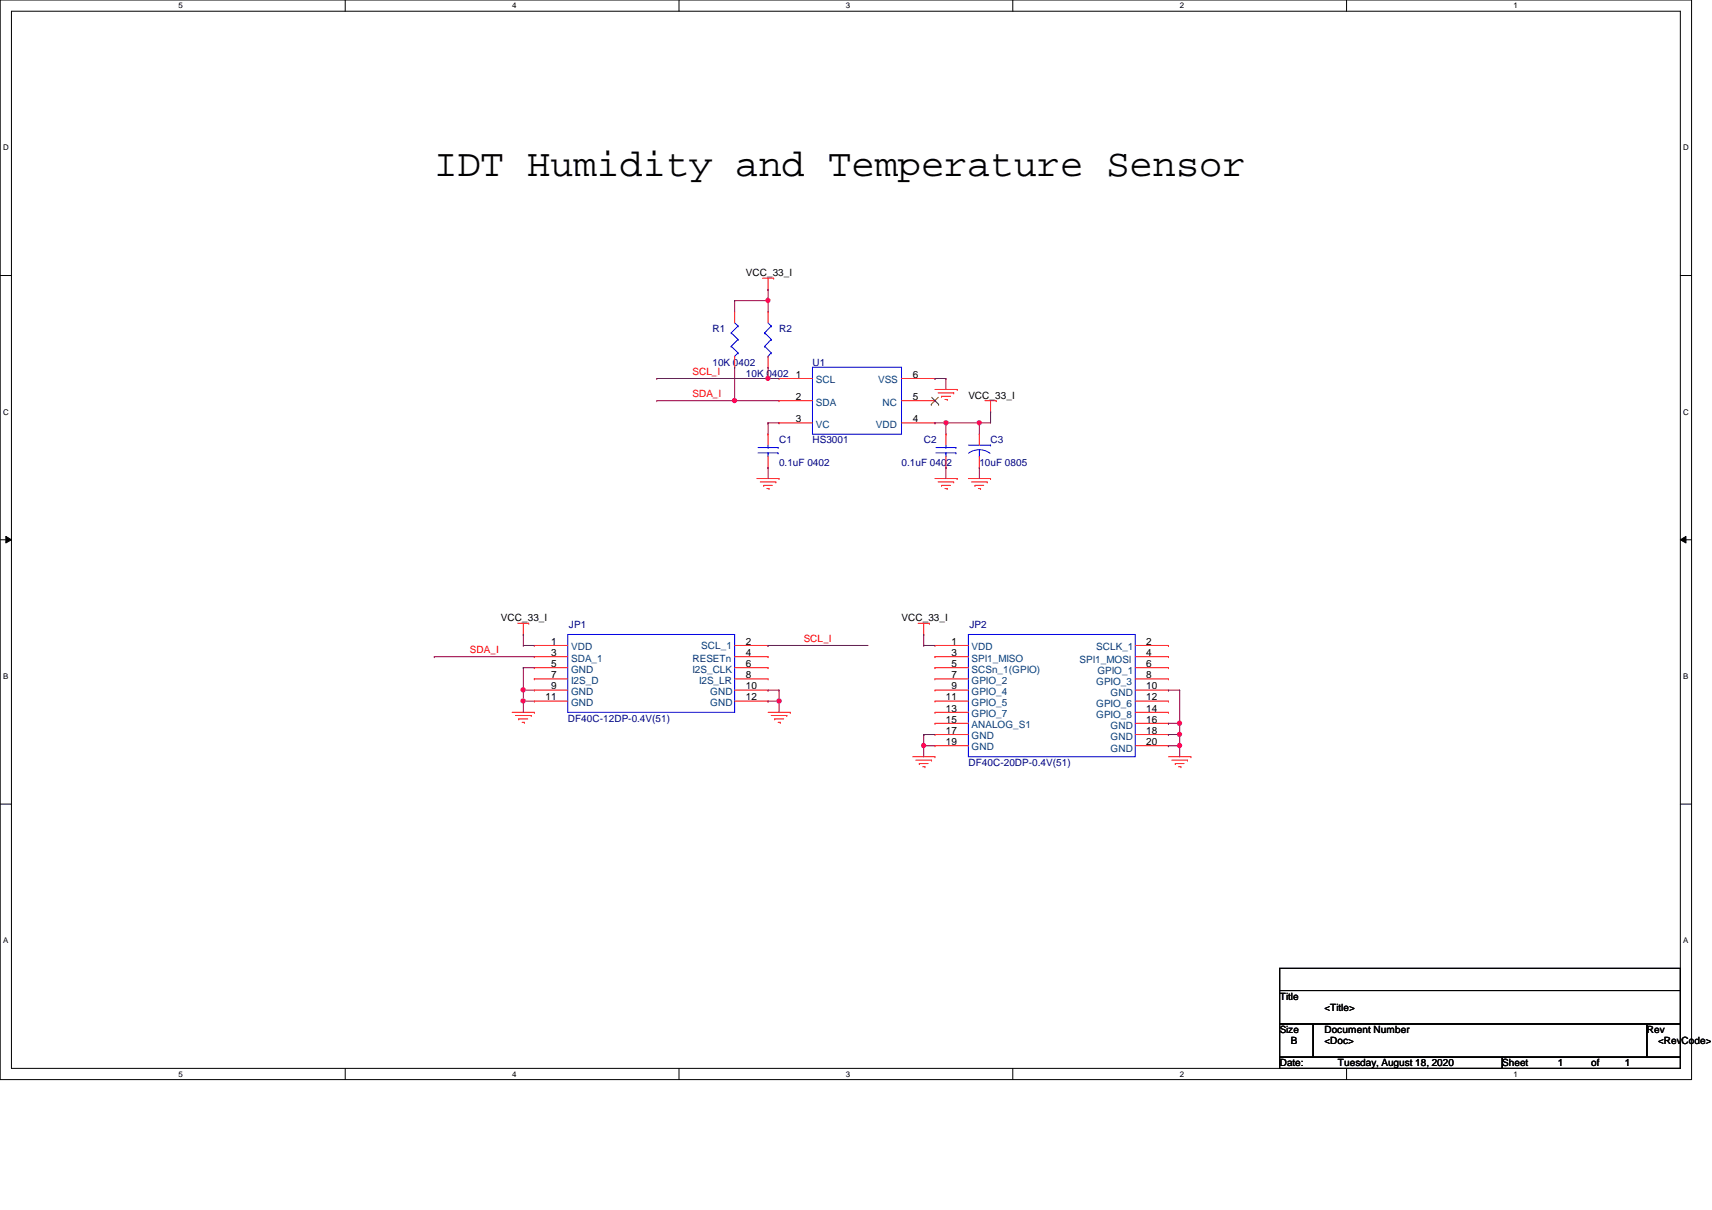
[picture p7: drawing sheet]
<svg xmlns="http://www.w3.org/2000/svg" width="297mm" height="210mm" viewBox="0 0 297 210" stroke-linecap="round" stroke-linejoin="round" font-family="sans-serif">
<path d="M0 0h293.5v187.3h-293.5zM2 1.9h289.5v183.4h-289.5z" fill="none" stroke="#000" stroke-width=".17"/>
<g fill="#fff">
<path d="M30.9 .2h.8v1.5h-.8z"/>
<path d="M30.9 185.5h.8v1.6h-.8z"/>
</g>
<path d="M59.9 0v1.9M59.9 185.3v2" fill="none" stroke="#000" stroke-width=".17"/>
<g fill="#fff">
<path d="M88.9 .2h.7v1.5h-.7z"/>
<path d="M88.9 185.5h.7v1.6h-.7z"/>
</g>
<path d="M117.8 0v1.9M117.8 185.3v2" fill="none" stroke="#000" stroke-width=".17"/>
<g fill="#fff">
<path d="M146.8 .2h.7v1.5h-.7z"/>
<path d="M146.8 185.5h.7v1.6h-.7z"/>
</g>
<path d="M175.7 0v1.9M175.7 185.3v2" fill="none" stroke="#000" stroke-width=".17"/>
<g fill="#fff">
<path d="M204.7 .2h.7v1.5h-.7z"/>
<path d="M204.7 185.5h.7v1.6h-.7z"/>
</g>
<path d="M233.6 0v1.9M233.6 185.3v2" fill="none" stroke="#000" stroke-width=".17"/>
<g fill="#fff">
<path d="M262.6 .2h.8v1.5h-.8z"/>
<path d="M262.6 185.5h.8v1.6h-.8z"/>
<path d="M.5 24.8h1v1.6h-1z"/>
<path d="M292.1 24.8h.9v1.6h-.9z"/>
<path d="M.5 70.7h1v1.5h-1z"/>
<path d="M292.1 70.7h.9v1.5h-.9z"/>
</g>
<path d="M0 47.8h2M291.5 47.8h2" fill="none" stroke="#000" stroke-width=".17"/>
<g fill="#fff">
<path d="M.5 116.5h.9v1.6h-.9z"/>
<path d="M292.1 116.5h.8v1.6h-.8z"/>
</g>
<path d="M0 93.6h2M1 93l1 .6-1 .6zM291.5 93.6l1-.6v1.2zM291.5 93.6h2" fill="none" stroke="#000" stroke-width=".17"/>
<path d="M1 93l1 .6-1 .6zM291.5 93.6l1-.6v1.2z" fill="#000"/>
<g fill="#fff">
<path d="M.5 162.4h.9v1.5h-.9z"/>
<path d="M292.1 162.4h.8v1.5h-.8z"/>
</g>
<path d="M0 139.5h2M291.5 139.5h2M222 168h69.5v3.8h-69.5zM222 171.8h69.5v5.8h-69.5zM222 177.6h5.8v5.8h-5.8zM227.8 177.6h57.9v5.8h-57.9zM285.7 177.6h5.8v5.8h-5.8zM222 183.4h38.6v1.9h-38.6zM260.6 183.4h30.9v1.9h-30.9z" fill="none" stroke="#000" stroke-width=".17"/>
<g fill="none" stroke="#f00" stroke-width=".17">
<path d="M127.5 54.1h.1M127.5 54.1v1.9M132.3 48.3h1.9M133.3 50.2h.1M133.3 54.1h.1M133.3 48.3v1.9M133.3 54.1v1.9M134.2 48.3h.1M127.5 63.7h.1M127.5 61.8v1.9M133.3 75.3h.1M133.3 63.7h.1"/>
<path d="M133.3 61.8v1.9M133.3 75.3v1.9M133.3 79.2v1.9M135.2 69.5h.1M135.2 65.7h.1M135.2 73.4h.1M135.2 69.5h5.8M135.2 65.7h5.8M135.2 73.4h5.8M156.4 69.5h5.8M156.4 65.7h5.8M156.4 73.4h5.8"/>
<path d="M162.2 73.4h.1M162.2 69.5h.1M162.2 65.7h.1M162.2 67.6h3.9M162.8 68.2h2.7M163.4 68.7h.1M163.4 68.7h1.5M164 69.3h.3M164.1 75.3h.1M164.1 75.3v1.9M164.1 79.2v1.9M164.3 69.3h.1"/>
<path d="M165.5 68.2h.1M166.1 67.6h.1M169.9 75.3h.1M169.9 75.3v1.9M169.9 79.2v1.9M170.9 69.5h1.9M171.9 71.5h.1M171.9 69.5v2M172.8 69.5h.1M131.3 83h3.9M131.9 83.6h2.7M132.5 84.2h.1"/>
<path d="M132.5 84.2h1.5M133.1 84.8h.3M133.3 81.1h.1M133.4 84.8h.1M134.6 83.6h.1M135.2 83h.1M162.2 83h3.9M162.8 83.6h2.7M163.4 84.2h.1M163.4 84.2h1.5M164 84.8h.3M164.1 81.1h.1"/>
<path d="M164.3 84.8h.1M165.5 83.6h.1M166.1 83h.1M168 83h3.9M168.6 83.6h2.7M169.2 84.2h.1M169.2 84.2h1.5M169.8 84.8h.3M169.9 81.1h.1M170.1 84.8h.1M171.3 83.6h.1M171.9 83h.1"/>
<path d="M89.8 108.1h1.9M90.8 110.1h.1M90.8 108.1v2M91.7 108.1h.1M92.7 115.8h.1M92.7 117.8h.1M92.7 119.7h.1M92.7 113.9h.1M92.7 112h.1M92.7 113.9h5.8M92.7 115.8h5.8M92.7 117.8h5.8"/>
<path d="M92.7 119.7h5.8M92.7 112h5.8M127.5 113.9h5.8M127.5 115.8h5.8M127.5 117.8h5.8M127.5 119.7h5.8M127.5 112h5.8M133.3 113.9h.1M133.3 115.8h.1M133.3 117.8h.1M133.3 119.7h.1M133.3 112h.1"/>
<path d="M159.3 108.1h1.9M160.3 110.1h.1M160.3 108.1v2M161.2 108.1h.1M162.2 115.8h.1M162.2 113.9h.1M162.2 119.7h.1M162.2 117.8h.1M162.2 112h.1M162.2 113.9h5.8M162.2 115.8h5.8M162.2 117.8h5.8"/>
<path d="M162.2 119.7h5.8M162.2 112h5.8M197 113.9h5.7M197 115.8h5.7M197 117.8h5.7M197 119.7h5.7M197 112h5.7M202.7 119.7h.1M202.7 112h.1M202.7 113.9h.1M202.7 117.8h.1M202.7 115.8h.1"/>
<path d="M88.9 123.6h3.8M89.4 124.1h2.8M90 124.7h.1M90 124.7h1.6M90.6 125.3h.4M91 125.3h.1M92.2 124.1h.1M92.7 123.6h.1M92.7 121.6h.1M92.7 121.6h5.8M127.5 121.6h5.8M133.3 121.6h.1"/>
<path d="M133.3 123.6h3.8M133.8 124.1h2.7M134.4 124.7h.1M134.4 124.7h1.6M135 125.3h.4M135.4 125.3h.1M136.5 124.1h.1M137.1 123.6h.1M158.4 131.3h3.8M158.9 131.9h2.7M159.5 132.5h.1M159.5 132.5h1.5"/>
<path d="M160.1 133h.4M160.5 133h.1M161.6 131.9h.1M162.2 131.3h.1M162.2 125.5h.1M162.2 127.4h.1M162.2 129.4h.1M162.2 123.6h.1M162.2 121.6h.1M162.2 123.6h5.8M162.2 121.6h5.8M162.2 125.5h5.8"/>
<path d="M162.2 127.4h5.8M162.2 129.4h5.8M197 123.6h5.7M197 121.6h5.7M197 125.5h5.7M197 127.4h5.7M197 129.4h5.7M202.7 129.4h.1M202.7 121.6h.1M202.7 123.6h.1M202.7 125.5h.1M202.7 127.4h.1"/>
<path d="M202.7 131.3h3.9M203.3 131.9h2.7M203.9 132.5h.1M203.9 132.5h1.5M204.5 133h.4M204.9 133h.1M206 131.9h.1M206.6 131.3h.1"/>
</g>
<g fill="none" stroke="#00f" stroke-width=".17">
<path d="M126.9 57.7h.1M126.9 57.7l1.2 1.2M127.5 56l.6 .6M128.1 56.6h.1M128.1 58.9h.1M128.1 56.6l-1.2 1.1M128.1 58.9l-1.2 1.2M132.7 57.7h.1M132.7 57.7l1.1 1.2M133.3 56l.5 .6M133.8 56.6h.1M133.8 58.9h.1"/>
<path d="M133.8 56.6l-1.1 1.1M133.8 58.9l-1.1 1.2M126.9 60.1h.1M126.9 60.1l1.2 1.1M127.5 61.8h.1M128.1 61.2h.1M128.1 61.2l-.6 .6M131.5 78.6h3.5M131.5 77.6h3.5M132.7 60.1h.1M132.7 60.1l1.1 1.1M133.3 77.6h.1"/>
<path d="M133.3 78.6h.1M133.3 61.8h.1M133.3 77.2v.4M133.3 78.6v.6M133.8 61.2h.1M133.8 61.2l-.5 .6M135 78.6h.1M135 77.6h.1M141 63.7h15.4v11.6h-15.4zM162.4 78.6h3.5M162.4 77.6h3.5M164.1 77.6h.1"/>
<path d="M164.1 78.6h.1M164.1 77.2v.4M164.1 78.6v.6M165.9 78.6h.1M165.9 77.6h.1M168 77.2h3.9M169.9 79.2h.1M169.9 78l1.2 .2 .7 .5M169.9 78l-.8 .1-1 .5M169.9 78v1.2M171.9 77.2h.1M98.5 110.1h29v13.5h-29z"/>
<path d="M168 110.1h29v21.2h-29z"/>
</g>
<path d="M161.6 70.1h.1M161.6 68.9l1.3 1.2M162.8 68.9l-1.2 1.2M162.9 70.1h.1" fill="none" stroke="#804000" stroke-width=".17"/>
<path d="M127.5 52.2h.1M127.5 52.2v1.9M127.5 52.2h5.8M133.3 50.2h.1M133.3 52.2h.1M133.3 50.2v3.9" fill="none" stroke="#800040" stroke-width=".17"/>
<circle cx="133.2" cy="52.1" r=".38" fill="#f0f"/>
<circle cx="133.2" cy="52.1" r=".38" fill="none" stroke="#f0f" stroke-width=".17"/>
<path d="M127.5 63.7h.1M127.5 63.7v5.8" fill="none" stroke="#800040" stroke-width=".17"/>
<circle cx="127.4" cy="69.5" r=".37" fill="#f0f"/>
<circle cx="127.4" cy="69.5" r=".37" fill="none" stroke="#f0f" stroke-width=".17"/>
<path d="M133.3 63.7h.1M133.3 63.7v2" fill="none" stroke="#800040" stroke-width=".17"/>
<circle cx="133.2" cy="65.6" r=".37" fill="#f0f"/>
<circle cx="133.2" cy="65.6" r=".37" fill="none" stroke="#f0f" stroke-width=".17"/>
<g fill="none" stroke="#800040" stroke-width=".17">
<path d="M114 65.7h.1M114 69.5h.1M114 65.7h21.2M114 69.5h21.2M127.5 69.5h.1M133.3 65.7h.1M133.3 73.4h.1M133.3 73.4v1.9M133.3 73.4h1.9M162.2 65.7h.1M162.2 73.4h.1M162.2 65.7h1.9"/>
<path d="M162.2 73.4h7.7M164.1 65.7h.1M164.1 73.4h.1M164.1 65.7v1.9M164.1 73.4v1.9M171.9 71.5h.1M171.9 71.5v1.9"/>
</g>
<circle cx="164.1" cy="73.3" r=".37" fill="#f0f"/>
<circle cx="164.1" cy="73.3" r=".37" fill="none" stroke="#f0f" stroke-width=".17"/>
<path d="M169.9 73.4h.1M169.9 73.4v1.9" fill="none" stroke="#800040" stroke-width=".17"/>
<circle cx="169.9" cy="73.3" r=".37" fill="#f0f"/>
<circle cx="169.9" cy="73.3" r=".37" fill="none" stroke="#f0f" stroke-width=".17"/>
<g fill="none" stroke="#800040" stroke-width=".17">
<path d="M169.9 73.4h.1M169.9 73.4h2M133.3 81.1h.1M133.3 81.1v1.9M164.1 81.1h.1M164.1 81.1v1.9M169.9 81.1h.1M169.9 81.1v1.9M75.3 113.9h.1M75.3 113.9h17.4M90.8 110.1h.1M90.8 112h.1"/>
<path d="M90.8 115.8h.1M90.8 110.1v1.9M90.8 115.8v3.9M90.8 112h1.9M133.3 112h.1M133.3 112h17.3M160.3 110.1h.1M160.3 112h.1M160.3 110.1v1.9M160.3 112h1.9"/>
</g>
<circle cx="90.8" cy="119.7" r=".38" fill="#f0f"/>
<circle cx="90.8" cy="119.7" r=".38" fill="none" stroke="#f0f" stroke-width=".17"/>
<path d="M90.8 115.8h.1M90.8 119.7h.1M90.8 115.8h1.9M90.8 119.7v1.9" fill="none" stroke="#800040" stroke-width=".17"/>
<circle cx="90.8" cy="121.6" r=".37" fill="#f0f"/>
<circle cx="90.8" cy="121.6" r=".37" fill="none" stroke="#f0f" stroke-width=".17"/>
<g fill="none" stroke="#800040" stroke-width=".17">
<path d="M90.8 119.7h.1M90.8 119.7h1.9M133.3 119.7h.1M133.3 119.7h1.9M135.2 119.7h.1M135.2 119.7v1.9h-1.9M202.7 119.7h.1M202.7 119.7h2M204.7 119.7h.1M204.7 119.7v5.8M90.8 121.6h.1M90.8 121.6h1.9"/>
<path d="M90.8 121.6v2M133.3 121.6h.1"/>
</g>
<circle cx="135.2" cy="121.6" r=".37" fill="#f0f"/>
<circle cx="135.2" cy="121.6" r=".37" fill="none" stroke="#f0f" stroke-width=".17"/>
<path d="M135.2 121.6h.1M135.2 121.6v2M202.7 125.5h.1M202.7 125.5h2" fill="none" stroke="#800040" stroke-width=".17"/>
<circle cx="204.6" cy="125.5" r=".38" fill="#f0f"/>
<circle cx="204.6" cy="125.5" r=".38" fill="none" stroke="#f0f" stroke-width=".17"/>
<path d="M160.3 127.4h.1M160.3 127.4v2M204.7 125.5h.1M204.7 125.5v1.9" fill="none" stroke="#800040" stroke-width=".17"/>
<circle cx="160.2" cy="129.3" r=".38" fill="#f0f"/>
<circle cx="160.2" cy="129.3" r=".38" fill="none" stroke="#f0f" stroke-width=".17"/>
<path d="M160.3 127.4h.1M160.3 127.4h1.9M202.7 127.4h.1M202.7 127.4h2" fill="none" stroke="#800040" stroke-width=".17"/>
<circle cx="204.6" cy="127.4" r=".37" fill="#f0f"/>
<circle cx="204.6" cy="127.4" r=".37" fill="none" stroke="#f0f" stroke-width=".17"/>
<path d="M160.3 129.4h.1M160.3 129.4h1.9M160.3 129.4v1.9M202.7 129.4h.1M202.7 129.4h2M204.7 127.4h.1M204.7 129.4h.1M204.7 127.4v3.9" fill="none" stroke="#800040" stroke-width=".17"/>
<circle cx="204.6" cy="129.3" r=".38" fill="#f0f"/>
<circle cx="204.6" cy="129.3" r=".38" fill="none" stroke="#f0f" stroke-width=".17"/>
<circle cx="133.2" cy="52.1" r=".38" fill="#f0f"/>
<circle cx="133.2" cy="52.1" r=".38" fill="none" stroke="#f0f" stroke-width=".17"/>
<circle cx="127.4" cy="69.5" r=".37" fill="#f0f"/>
<circle cx="127.4" cy="69.5" r=".37" fill="none" stroke="#f0f" stroke-width=".17"/>
<circle cx="133.2" cy="65.6" r=".37" fill="#f0f"/>
<circle cx="133.2" cy="65.6" r=".37" fill="none" stroke="#f0f" stroke-width=".17"/>
<circle cx="164.1" cy="73.3" r=".37" fill="#f0f"/>
<circle cx="164.1" cy="73.3" r=".37" fill="none" stroke="#f0f" stroke-width=".17"/>
<circle cx="169.9" cy="73.3" r=".37" fill="#f0f"/>
<circle cx="169.9" cy="73.3" r=".37" fill="none" stroke="#f0f" stroke-width=".17"/>
<circle cx="90.8" cy="119.7" r=".38" fill="#f0f"/>
<circle cx="90.8" cy="119.7" r=".38" fill="none" stroke="#f0f" stroke-width=".17"/>
<circle cx="90.8" cy="121.6" r=".37" fill="#f0f"/>
<circle cx="90.8" cy="121.6" r=".37" fill="none" stroke="#f0f" stroke-width=".17"/>
<circle cx="135.2" cy="121.6" r=".37" fill="#f0f"/>
<circle cx="135.2" cy="121.6" r=".37" fill="none" stroke="#f0f" stroke-width=".17"/>
<circle cx="204.6" cy="125.5" r=".38" fill="#f0f"/>
<circle cx="204.6" cy="125.5" r=".38" fill="none" stroke="#f0f" stroke-width=".17"/>
<circle cx="160.2" cy="129.3" r=".38" fill="#f0f"/>
<circle cx="160.2" cy="129.3" r=".38" fill="none" stroke="#f0f" stroke-width=".17"/>
<circle cx="204.6" cy="127.4" r=".37" fill="#f0f"/>
<circle cx="204.6" cy="127.4" r=".37" fill="none" stroke="#f0f" stroke-width=".17"/>
<circle cx="204.6" cy="129.3" r=".38" fill="#f0f"/>
<circle cx="204.6" cy="129.3" r=".38" fill="none" stroke="#f0f" stroke-width=".17"/>
<text font-size="6.7" x="75.4" y="30.5">IDT Humidity and Temperature Sensor</text>
<g font-size="1.7">
<text x="129.4" y="48">VCC_33_I</text>
<text x="138.1" y="65.5">1</text>
<text x="158.4" y="65.5">6</text>
<text x="138.1" y="69.4">2</text>
<text x="158.4" y="69.4">5</text>
<text x="168" y="69.2">VCC_33_I</text>
<text x="138.1" y="73.2">3</text>
<text x="158.4" y="73.2">4</text>
<text x="86.9" y="107.8">VCC_33_I</text>
<text x="156.4" y="107.8">VCC_33_I</text>
<text x="95.6" y="113.8">3</text>
<text x="95.6" y="111.8">1</text>
<text x="129.4" y="113.8">4</text>
<text x="129.4" y="111.8">2</text>
<text x="165.1" y="113.8">3</text>
<text x="165.1" y="111.8">1</text>
<text x="198.9" y="111.8">2</text>
<text x="198.9" y="113.8">4</text>
<text x="95.6" y="115.7">5</text>
<text x="95.6" y="117.6">7</text>
<text x="95.6" y="119.6">9</text>
<text x="129.4" y="115.7">6</text>
<text x="129.4" y="117.6">8</text>
<text x="129.4" y="119.6">10</text>
<text x="165.1" y="115.7">5</text>
<text x="165.1" y="119.6">9</text>
<text x="165.1" y="117.6">7</text>
<text x="198.9" y="119.6">10</text>
<text x="198.9" y="117.6">8</text>
<text x="198.9" y="115.7">6</text>
<text x="94.7" y="121.5">11</text>
<text x="129.4" y="121.5">12</text>
<text x="164.1" y="125.3">15</text>
<text x="164.1" y="123.4">13</text>
<text x="164.1" y="121.5">11</text>
<text x="198.9" y="121.5">12</text>
<text x="198.9" y="123.4">14</text>
<text x="198.9" y="125.3">16</text>
<text x="164.1" y="127.3">17</text>
<text x="164.1" y="129.2">19</text>
<text x="198.9" y="129.2">20</text>
<text x="198.9" y="127.3">18</text>
<text x="222" y="173.4">Title</text>
<text x="222" y="179.2">Size</text>
<text x="229.8" y="179.2">Document Number</text>
<text x="229.8" y="175.3">&lt;Title&gt;</text>
<text x="285.7" y="179.2">Rev</text>
<text x="222" y="185">Date:</text>
<text x="224" y="181.1">B</text>
<text x="229.8" y="181.1">&lt;Doc&gt;</text>
<text x="232.1" y="185">Tuesday, August 18, 2020</text>
<text x="260.6" y="185">Sheet</text>
<text x="270.3" y="185">1</text>
<text x="276.1" y="185">of</text>
<text x="281.9" y="185">1</text>
<text x="287.7" y="181.1">&lt;RevCode&gt;</text>
</g>
<g font-size="1.7" fill="#000080">
<text x="123.6" y="57.6">R1</text>
<text x="135.2" y="57.6">R2</text>
<text x="123.6" y="63.4">10K 0402</text>
<text x="129.4" y="65.3">10K 0402</text>
<text x="141" y="63.4">U1</text>
<text x="135.2" y="76.9">C1</text>
<text x="141" y="76.9">HS3001</text>
<text x="160.3" y="76.9">C2</text>
<text x="171.9" y="76.9">C3</text>
<text x="135.2" y="80.8">0.1uF 0402</text>
<text x="156.4" y="80.8">0.1uF 0402</text>
<text x="169.9" y="80.8">10uF 0805</text>
<text x="98.7" y="109">JP1</text>
<text x="168.2" y="109">JP2</text>
<text x="98.5" y="125.2">DF40C-12DP-0.4V(51)</text>
<text x="168" y="132.9">DF40C-20DP-0.4V(51)</text>
</g>
<g font-size="1.7" fill="#f00">
<text x="120.1" y="65.1">SCL_I</text>
<text x="120.1" y="68.9">SDA_I</text>
<text x="81.5" y="113.3">SDA_I</text>
<text x="139.4" y="111.4">SCL_I</text>
</g>
<g font-size="1.7" fill="#004080">
<text x="141.6" y="70.4">SDA</text>
<text x="141.6" y="66.5">SCL</text>
<text x="152.4" y="66.5">VSS</text>
<text x="153.1" y="70.4">NC</text>
<text x="141.6" y="74.2">VC</text>
<text x="152" y="74.2">VDD</text>
<text x="99.1" y="112.8">VDD</text>
<text x="121.7" y="112.6">SCL_1</text>
<text x="168.6" y="112.8">VDD</text>
<text x="190.2" y="112.8">SCLK_1</text>
<text x="99.1" y="116.7">GND</text>
<text x="99.1" y="118.6">I2S_D</text>
<text x="99.1" y="114.8">SDA_1</text>
<text x="120.1" y="114.8">RESETn</text>
<text x="120.1" y="116.7">I2S_CLK</text>
<text x="121.3" y="118.6">I2S_LR</text>
<text x="168.6" y="116.7">SCSn_1(GPIO)</text>
<text x="168.6" y="114.8">SPI1_MISO</text>
<text x="168.6" y="118.6">GPIO_2</text>
<text x="187.3" y="114.9">SPI1_MOSI</text>
<text x="190.2" y="118.8">GPIO_3</text>
<text x="190.4" y="116.9">GPIO_1</text>
<text x="99.1" y="120.5">GND</text>
<text x="99.1" y="122.5">GND</text>
<text x="123.2" y="120.5">GND</text>
<text x="123.2" y="122.5">GND</text>
<text x="168.6" y="124.4">GPIO_7</text>
<text x="168.6" y="120.5">GPIO_4</text>
<text x="168.6" y="122.5">GPIO_5</text>
<text x="190.2" y="122.7">GPIO_6</text>
<text x="190.2" y="124.6">GPIO_8</text>
<text x="192.7" y="120.7">GND</text>
<text x="168.6" y="126.3">ANALOG_S1</text>
<text x="168.6" y="128.3">GND</text>
<text x="168.6" y="130.2">GND</text>
<text x="192.7" y="130.4">GND</text>
<text x="192.7" y="126.5">GND</text>
<text x="192.7" y="128.4">GND</text>
</g>
<g font-size="1.4">
<text x="30.9" y="1.4">5</text>
<text x="88.9" y="1.4">4</text>
<text x="146.8" y="1.4">3</text>
<text x="204.7" y="1.4">2</text>
<text x="262.6" y="1.4">1</text>
<text x=".5" y="26.1">D</text>
<text x="292.1" y="26.1">D</text>
<text x=".5" y="71.9">C</text>
<text x="292.1" y="71.9">C</text>
<text x=".5" y="117.8">B</text>
<text x="292.1" y="117.8">B</text>
<text x=".5" y="163.6">A</text>
<text x="292.1" y="163.6">A</text>
<text x="30.9" y="186.8">5</text>
<text x="88.9" y="186.8">4</text>
<text x="146.8" y="186.8">3</text>
<text x="204.7" y="186.8">2</text>
<text x="262.6" y="186.8">1</text>
</g>
</svg>
